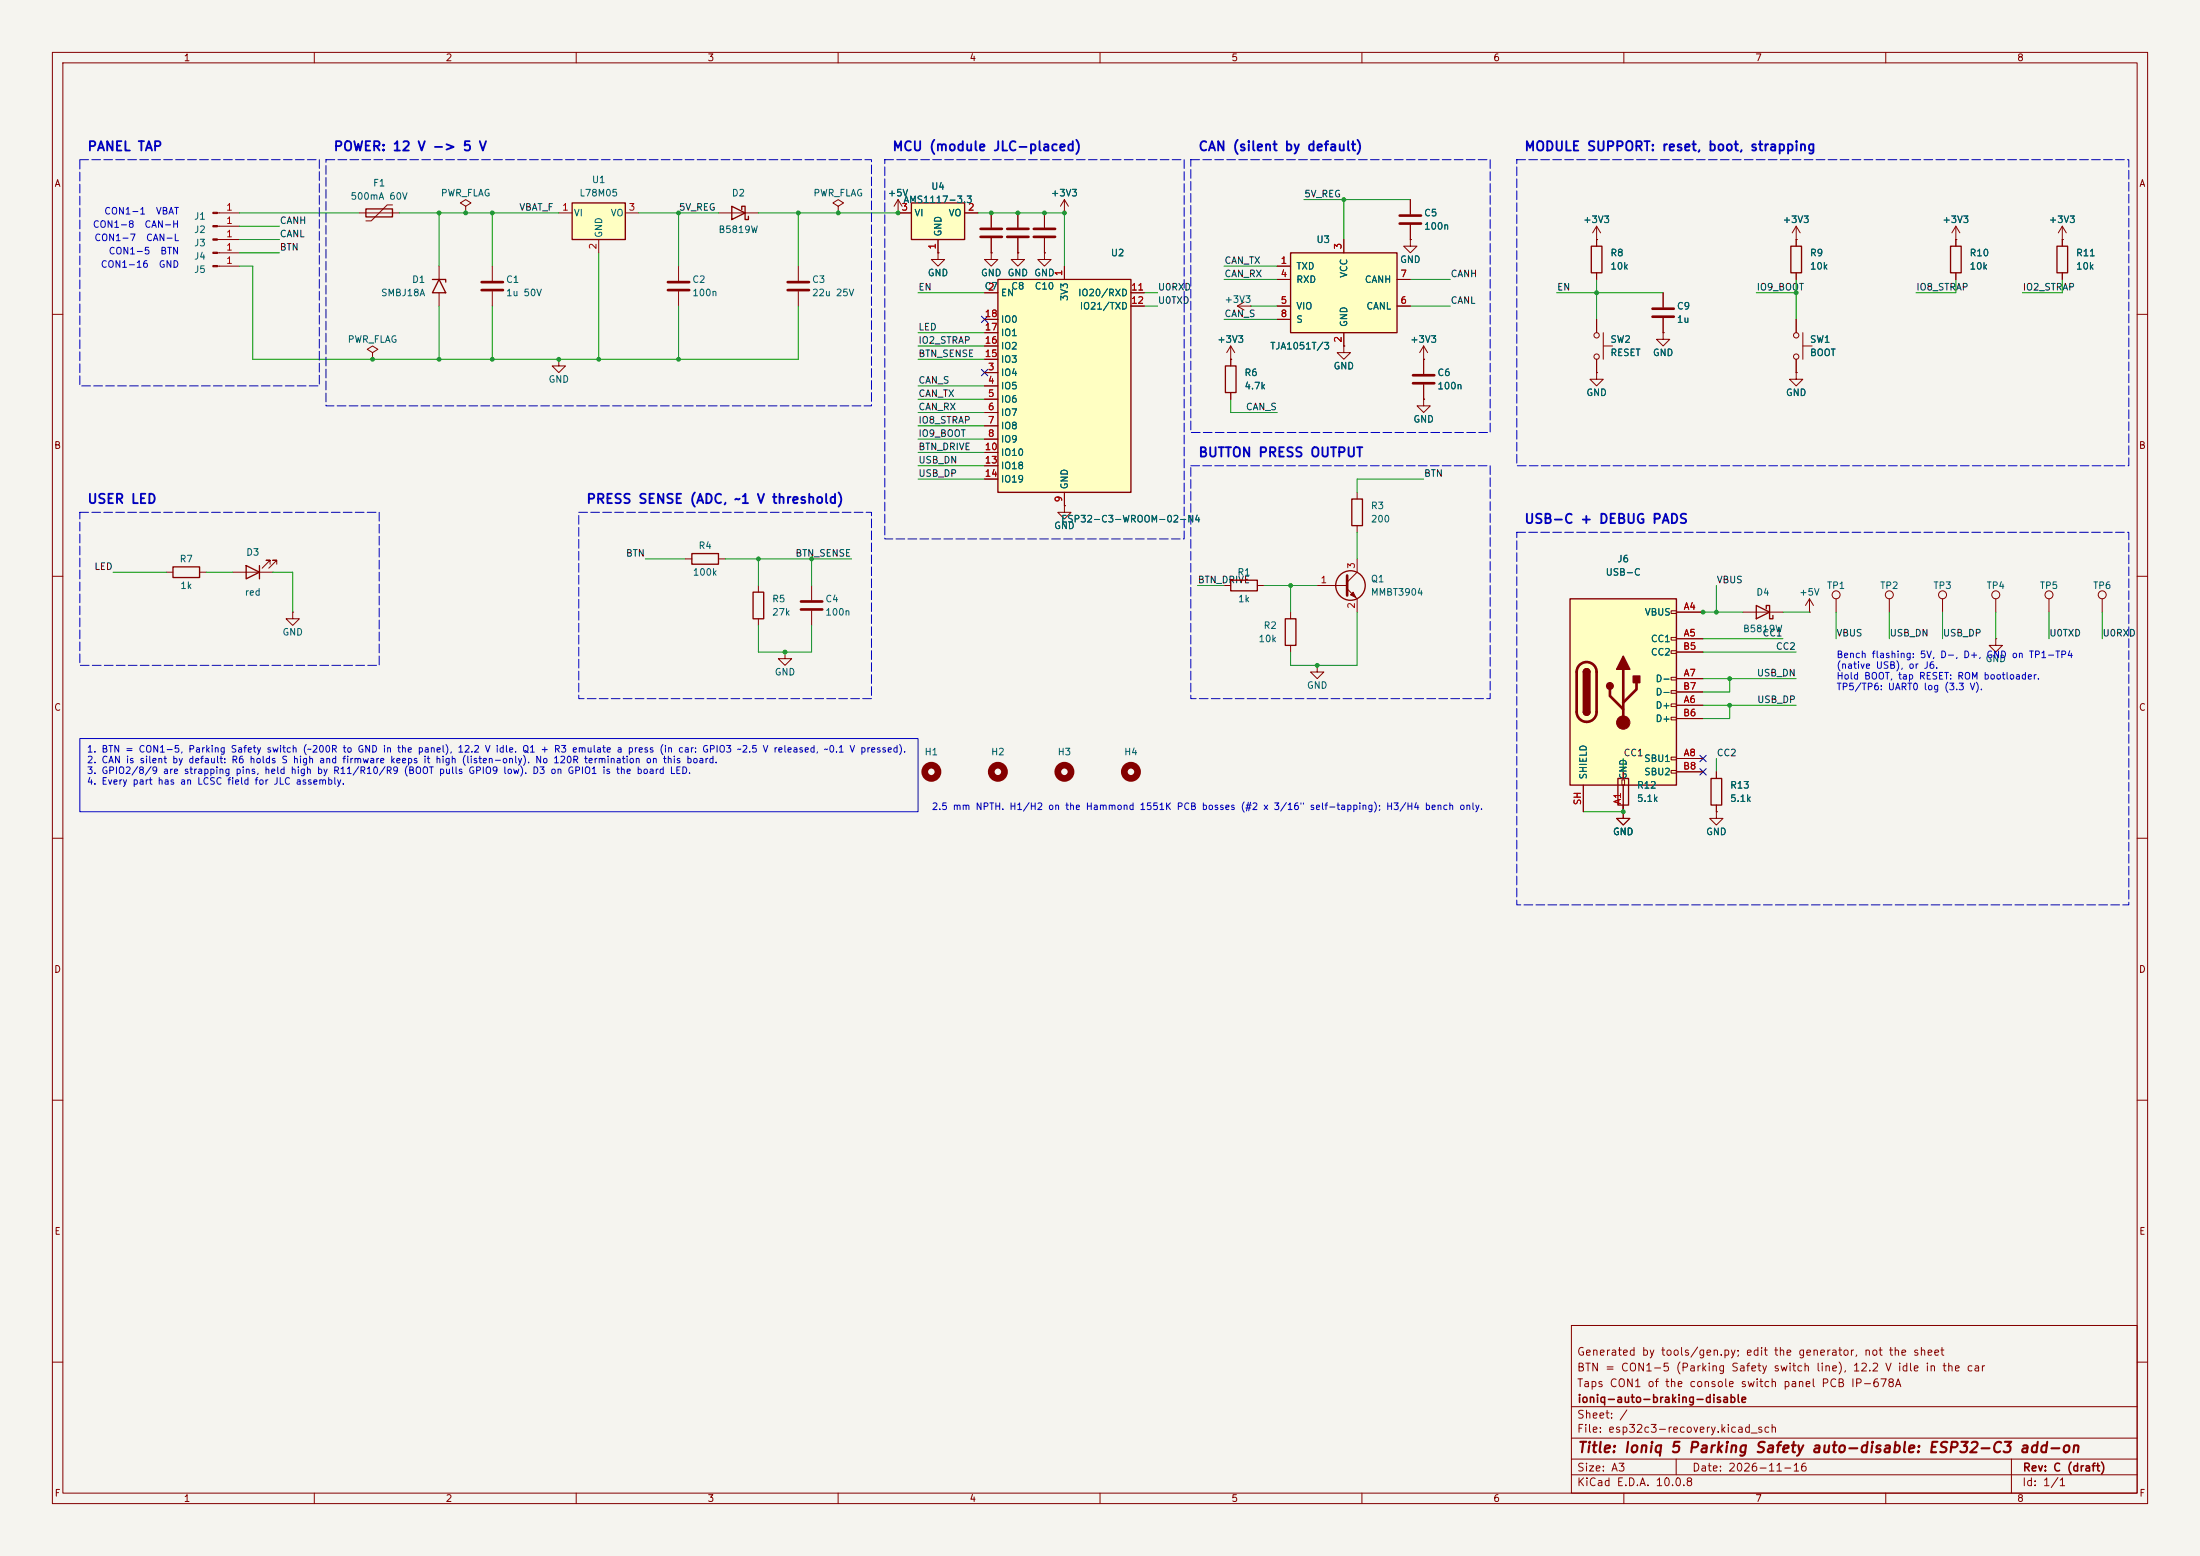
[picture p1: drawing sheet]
<svg xmlns="http://www.w3.org/2000/svg" width="420mm" height="297mm" viewBox="0 0 420 297" stroke-linecap="round" stroke-linejoin="round" font-family="sans-serif">
<path d="M0 0h420v297h-420z" fill="#f5f4ef" stroke="#f5f4ef" stroke-width=".19"/>
<g fill="none" stroke="#840000" stroke-width=".19">
<path d="M10 10h400v277h-400zM12 12h396v273h-396zM60 10v2M110 10v2M160 10v2M210 10v2M260 10v2M310 10v2M360 10v2M10 60h2M106.7 68.6v1.3h1.2l-1.2 1.2-1.3-1.2h1.3M106.7 68.6h.1"/>
<path d="M408 60h2M10 110h2M408 110h2M10 160h2M408 160h2M10 210h2M408 210h2M300 253h108v32h-108zM10 260h2M300 278.5h108M300 274.5h108M300 268.5h108"/>
<path d="M320 278.5v3M384 278.5v6.5M408 260h2M60 285v2M110 285v2M160 285v2M210 285v2M260 285v2M300 281.5h108M310 285v2M360 285v2"/>
</g>
<path d="M109.2 38.7h10.2v7h-10.2z" fill="#ffffc2"/>
<path d="M109.2 38.7h10.2v7h-10.2zM258.1 95.3h2v5h-2zM132.1 105.7h5.1v2h-5.1zM143.8 113h2v5.1h-2zM234.9 110.7h5.1v2.1h-5.1z" fill="none" stroke="#840000" stroke-width=".25"/>
<g fill="none" stroke="#840000" stroke-width=".19">
<path d="M269.2 38.1v2.8M94 50.8v2.8M94 55.6v2.8M106.7 40.6h2.5M114.3 45.7v2.6M119.4 40.6h2.5M269.2 45.7v1.3h1.3l-1.3 1.3-1.2-1.3h1.2M269.2 45.7h.1M269.2 42.9v2.8M234.9 68.6h.1M234.9 66l-.7 1.3M234.9 66l.8 1.3"/>
<path d="M234.9 66v2.6M256.5 66v1.3h1.3l-1.3 1.3-1.2-1.3h1.2M256.5 66h.1M271.8 68.6h.1M271.8 66l-.8 1.3M271.8 66l.7 1.3M271.8 66v5.4M271.8 73.4v2.8M259.1 94v1.3M130.8 106.7h1.3M137.2 106.7h1.2M144.8 111.8v1.2"/>
<path d="M144.8 118.1v1.3M154.9 111.8v2.8M154.9 116.6v2.8M233.7 111.8h1.2M240 111.8h1.3M259.1 100.3v1.3M149.9 124.5v1.2h1.2l-1.2 1.3-1.3-1.3h1.3M149.9 124.5h.1"/>
</g>
<path d="M91.9 53.8h4.1M91.9 55.4h4.1M267.2 41.1h4.1M267.2 42.7h4.1M269.7 71.6h4.1M269.7 73.2h4.1M152.9 114.8h4.1M152.9 116.3h4.1" fill="none" stroke="#840000" stroke-width=".51"/>
<circle cx="177.8" cy="147.3" r="1.27" fill="none" stroke="#840000" stroke-width="1.3"/>
<path d="M246.4 48.3h20.3v15.2h-20.3z" fill="#ffffc2"/>
<path d="M246.4 48.3h20.3v15.2h-20.3zM233.9 69.9h2.1v5h-2.1zM33 108.2h5.1v2h-5.1zM47 108l2.5 1.2-2.5 1.3zM49.5 108v2.5" fill="none" stroke="#840000" stroke-width=".25"/>
<g fill="none" stroke="#840000" stroke-width=".19">
<path d="M203.2 38.1l-.8 1.3M203.2 38.1l.8 1.3M203.2 38.1v2.5M41.5 50.8h4.2M41.5 45.7h4.2M41.5 43.2h4.2M41.5 40.6h4.2M203.2 40.6h.1M236.2 58.4h2.6M236.2 58.4l1.3 .8M237.5 57.7l-1.3 .7M238.8 58.4h.1"/>
<path d="M243.8 50.8h2.6M243.8 53.3h2.6M243.8 58.4h2.6M256.5 45.7v2.6M266.7 53.3h2.5M266.7 58.4h2.5M393.7 45.7h.1M393.7 43.2l-.8 1.3M393.7 43.2l.8 1.3M393.7 43.2v2.5M234.9 68.6v1.3M234.9 74.9v1.3"/>
<path d="M243.8 61h2.6M256.5 63.5v2.5M271.8 76.2v1.3h1.2l-1.2 1.2-1.3-1.2h1.3M271.8 76.2h.1M31.7 109.2h1.3M38.1 109.2h1.3M44.4 109.2h7.7M51.6 107.7v-.8h-.8h.8l-1.6 1.6M52.8 107.7v-.8h-.7h.7l-1.5 1.6M55.9 116.8v1.3h1.2l-1.2 1.3-1.3-1.3h1.3M55.9 116.8h.1"/>
</g>
<g fill="#840000" stroke="#840000" stroke-width=".19">
<path d="M40.6 50.7h.9v.2h-.9z"/>
<path d="M40.6 45.6h.9v.2h-.9z"/>
<path d="M40.6 43.1h.9v.2h-.9z"/>
<path d="M40.6 40.5h.9v.3h-.9z"/>
</g>
<path d="M190.5 53.3h25.4v40.7h-25.4z" fill="#ffffc2"/>
<path d="M190.5 53.3h25.4v40.7h-25.4zM335.3 115.6l2.5 1.2-2.5 1.3zM337.2 116.2v-.6h.6v2.5h.7v-.6M326.6 148.6h2.1v5.1h-2.1z" fill="none" stroke="#840000" stroke-width=".25"/>
<g fill="none" stroke="#840000" stroke-width=".19">
<path d="M188 55.9h2.5M189.2 48.3v1.2h1.3l-1.3 1.3-1.2-1.3h1.2M189.2 48.3h.1M189.2 40.6v2.8M189.2 45.5v2.8M194.3 48.3v1.2h1.3l-1.3 1.3-1.3-1.3h1.3M194.3 48.3h.1M203.2 50.8v2.5M215.9 55.9h2.5M215.9 58.4h2.5M188 71.1h2.5M188 73.7h2.5"/>
<path d="M188 76.2h2.5M188 78.7h2.5M188 68.6h2.5M188 66h2.5M188 63.5h2.5M188 61h2.5M188 81.3h2.5M188 83.8h2.5M188 86.4h2.5M188 88.9h2.5M188 91.4h2.5M203.2 94v2.5"/>
<path d="M332.7 116.8h7.7M345.4 116.8h.1M345.4 114.3l-.7 1.3M345.4 114.3l.8 1.3M345.4 114.3v2.5M350.5 114.3v2.5M327.7 147.3v1.3M327.7 153.7v1.2"/>
<circle cx="350.5" cy="113.5" r=".76"/>
</g>
<path d="M187.2 43.7h4.1M187.2 45.2h4.1" fill="none" stroke="#840000" stroke-width=".51"/>
<path d="M299.7 114.3h20.3v35.6h-20.3z" fill="#ffffc2"/>
<g fill="none" stroke="#840000" stroke-width=".19">
<path d="M74.9 39.1h-1l-3 3.1h-1.1M88.9 39.4l1-.7-1-.6-1 .6 1 .7v1.2M160 39.4l1-.7-1-.6-1 .6 1 .7v1.2M171.4 38.1l-.7 1.3M171.4 38.1l.8 1.3M171.4 38.1v2.5M41.5 48.3h4.2M68.6 40.6h7.6M83.8 50.8v2.5M83.8 55.9v2.5M88.9 40.6h.1M129.5 50.8v2.8"/>
<path d="M129.5 55.6v2.8M137.2 40.6h7.6M152.4 50.8v2.8M152.4 55.6v2.8M160 40.6h.1M171.4 40.6h.1M179.1 48.3v1.2h1.2l-1.2 1.3-1.3-1.3h1.3M179.1 48.3h.1M194.3 40.6v2.8M194.3 45.5v2.8M199.4 48.3v1.2h1.3l-1.3 1.3-1.3-1.3h1.3M199.4 48.3h.1"/>
<path d="M199.4 40.6v2.8M199.4 45.5v2.8M342.9 45.7v1.3M342.9 52.1v1.2M373.4 45.7h.1M373.4 43.2v3.8M373.4 52.1v1.2M373.4 43.2l-.8 1.3M373.4 43.2l.7 1.3M304.8 71.1v1.3h1.3l-1.3 1.3-1.3-1.3h1.3M304.8 71.1h.1M304.8 61v2.5"/>
<path d="M304.8 68.6v2.5M306.1 66h1.7M306.1 63.5v5.1M342.9 61v2.5M342.9 68.6v2.5M344.2 66h1.7M344.2 63.5v5.1M203.2 96.5v1.3h1.3l-1.3 1.3-1.3-1.3h1.3M203.2 96.5h.1M246.4 116.8v1.3M251.5 111.8h5.7M257.2 112.4l1.9 1.9v2.5"/>
<path d="M259.1 106.7v2.5l-1.9 1.9M319 116.6h1v.5h-1zM320 116.8h5.1M360.7 114.3v2.5M370.8 114.3v2.5M381 114.3v2.5M391.2 114.3v2.5M401.3 114.3v2.5M246.4 123.2v1.3M251.5 127v1.3h1.2l-1.2 1.2-1.3-1.2h1.3M251.5 127h.1M319 121.7h1v.5h-1z"/>
<path d="M319 124.2h1v.5h-1zM319 129.3h1v.5h-1zM319 131.8h1v.5h-1zM319 134.4h1v.5h-1zM319 136.9h1v.5h-1zM320 121.9h5.1M320 134.6h5.1M320 129.5h5.1M320 124.5h5.1M320 137.2h5.1M320 132.1h5.1M381 121.9v1.3h1.3l-1.3 1.3-1.3-1.3h1.3"/>
<path d="M381 121.9h.1M302.3 149.9v5M309.6 148.8h.5v1.1h-.5zM309.9 154.9v1.3h1.2l-1.2 1.3-1.3-1.3h1.3M309.9 154.9h.1M309.9 147.3v1.3M309.9 149.9v5M319 144.5h1v.5h-1zM319 147.1h1v.5h-1zM320 144.8h5.1M320 147.3h5.1M327.7 154.9v1.3h1.2l-1.2 1.3-1.3-1.3h1.3"/>
<path d="M327.7 154.9h.1"/>
<circle cx="304.8" cy="68.1" r=".51"/>
<circle cx="304.8" cy="64" r=".51"/>
<circle cx="342.9" cy="64" r=".51"/>
<circle cx="342.9" cy="68.1" r=".51"/>
<circle cx="360.7" cy="113.5" r=".76"/>
<circle cx="370.8" cy="113.5" r=".76"/>
<circle cx="381" cy="113.5" r=".76"/>
<circle cx="391.2" cy="113.5" r=".76"/>
<circle cx="401.3" cy="113.5" r=".76"/>
</g>
<g fill="none" stroke="#840000" stroke-width=".25">
<path d="M69.8 39.9h5.1v1.5h-5.1zM139.7 39.4l2.5 1.2-2.5 1.3zM82.5 53.3h2.6v.5M83.8 53.3l1.3 2.6h-2.6zM141.6 40v-.6h.6v2.5h.7v-.6M341.9 47h2v5.1h-2zM372.4 47h2v5.1h-2zM245.4 118.1h2v5.1h-2zM299.7 114.3h20.3v35.6h-20.3zM302.3 128.3a.64 .64 0 0 1 .6-.7 .64 .64 0 0 1 .6 .7M302.3 135.9a.64 .64 0 0 0 .6 .6 .64 .64 0 0 0 .6-.6M308.9 148.6h2v5.1h-2z"/>
<circle cx="257.8" cy="111.8" r="2.82"/>
</g>
<g fill="none" stroke="#840000" stroke-width=".51">
<path d="M127.5 53.8h4.1M127.5 55.4h4.1M150.4 53.8h4M150.4 55.4h4M192.3 43.7h4M192.3 45.2h4M197.4 43.7h4M197.4 45.2h4M257.2 109.9v3.8M301.5 126.9a1.91 1.91 0 0 1 2.1-.4 1.91 1.91 0 0 1 1.2 1.8v7.6a1.91 1.91 0 0 1-1.9 1.9 1.91 1.91 0 0 1-1.9-1.9v-7.8l.2-.6zM307.3 131.6v1.2l2.6 2.6M309.9 127.8v10.1"/>
<path d="M312.4 130.3v1.3l-2.5 2.5"/>
</g>
<g fill="#840000" stroke="#840000" stroke-width=".25">
<path d="M302.3 128.3h1.2v7.6h-1.2z"/>
<path d="M302.4 127.8a.64 .64 0 0 1 .7-.1 .64 .64 0 0 1 .4 .6h-1.2z"/>
<path d="M302.3 135.9h1.2a.64 .64 0 0 1-.6 .6 .64 .64 0 0 1-.6-.6z"/>
<path d="M309.9 125.2l1.2 2.6h-2.5z"/>
<path d="M311.8 129h1.3v1.3h-1.3z"/>
<circle cx="307.3" cy="130.9" r=".63"/>
</g>
<g fill="#840000" stroke="#840000" stroke-width=".19">
<path d="M40.6 48.1h.9v.3h-.9z"/>
<path d="M257.8 113.5l.5-.5 .5 1z"/>
<circle cx="309.9" cy="137.9" r="1.27"/>
</g>
<g fill="none" stroke="#840000" stroke-width="1.3">
<circle cx="190.5" cy="147.3" r="1.27"/>
<circle cx="203.2" cy="147.3" r="1.27"/>
</g>
<path d="M174 38.7h10.1v7h-10.1z" fill="#ffffc2"/>
<path d="M174 38.7h10.1v7h-10.1zM303.8 47h2v5.1h-2zM392.7 47h2v5.1h-2z" fill="none" stroke="#840000" stroke-width=".25"/>
<g fill="none" stroke="#840000" stroke-width=".19">
<path d="M269.2 38.1v2.8M171.4 40.6h.1M171.4 40.6h2.6M179.1 48.3h.1M179.1 45.7v2.6M184.1 40.6h2.6M188 55.9h2.5M189.2 48.3h.1M189.2 40.6v2.8M189.2 45.5v2.8M194.3 48.3h.1M194.3 40.6v2.8"/>
<path d="M194.3 45.5v2.8M199.4 48.3h.1M199.4 40.6v2.8M199.4 45.5v2.8M203.2 40.6h.1M203.2 50.8v2.5M215.9 55.9h2.5M215.9 58.4h2.5M243.8 58.4h2.6M243.8 50.8h2.6M243.8 53.3h2.6M256.5 45.7v2.6"/>
<path d="M266.7 58.4h2.5M266.7 53.3h2.5M269.2 45.7h.1M269.2 42.9v2.8M304.8 45.7h.1M304.8 43.2v3.8M304.8 52.1v1.2M304.8 43.2l-.8 1.3M304.8 43.2l.8 1.3M317.5 55.9v2.8M342.9 45.7h.1M342.9 43.2l-.8 1.3"/>
<path d="M342.9 43.2l.8 1.3M342.9 43.2v3.8M342.9 52.1v1.2M373.4 45.7h.1M373.4 45.7v1.3M373.4 52.1v1.2M393.7 45.7h.1M393.7 45.7v1.3M393.7 52.1v1.2M71.1 67.3l1-.6-1-.7-1 .7 1 .6v1.3M71.1 68.6h.1M188 71.1h2.5"/>
<path d="M188 73.7h2.5M188 76.2h2.5M188 78.7h2.5M188 68.6h2.5M188 66h2.5M188 63.5h2.5M188 61h2.5M234.9 68.6h.1M234.9 68.6v1.3M234.9 74.9v1.3M243.8 61h2.6M256.5 66h.1"/>
<path d="M256.5 63.5v2.5M271.8 68.6h.1M271.8 76.2h.1M271.8 68.6v2.8M271.8 73.4v2.8M304.8 71.1h.1M304.8 61v2.5M304.8 68.6v2.5M317.5 63.5v1.3h1.3l-1.3 1.2-1.3-1.2h1.3M317.5 63.5h.1M317.5 60.7v2.8M342.9 71.1v1.3h1.3l-1.3 1.3-1.3-1.3h1.3"/>
<path d="M342.9 71.1h.1M342.9 61v2.5M342.9 68.6v2.5M188 81.3h2.5M188 83.8h2.5M188 86.4h2.5M188 88.9h2.5M188 91.4h2.5M203.2 96.5h.1M203.2 94v2.5M320 116.8h5.1M320 121.9h5.1"/>
<path d="M320 134.6h5.1M320 129.5h5.1M320 124.5h5.1M320 137.2h5.1M320 132.1h5.1M302.3 149.9v5M309.9 154.9h.1M309.9 147.3v1.3M309.9 149.9v5M320 144.8h5.1M320 147.3h5.1M327.7 154.9h.1"/>
<path d="M327.7 147.3v1.3M327.7 153.7v1.2"/>
</g>
<circle cx="215.9" cy="147.3" r="1.27" fill="none" stroke="#840000" stroke-width="1.3"/>
<path d="M315.5 58.9h4M315.5 60.5h4" fill="none" stroke="#840000" stroke-width=".51"/>
<g fill="none" stroke="#009600" stroke-width=".19">
<path d="M248.9 38.1h20.3M256.5 38.1v7.6M45.7 50.8h2.6v17.8h104.1v-10.2M45.7 40.6h22.9M45.7 43.2h7.6M45.7 45.7h7.6M45.7 48.3h7.6M76.2 40.6h30.5M83.8 40.6v10.2M83.8 58.4v10.2M94 40.6v10.2M94 58.4v10.2"/>
<path d="M114.3 48.3v20.3M121.9 40.6h15.3M129.5 40.6v10.2M129.5 58.4v10.2M144.8 40.6h26.6M152.4 40.6v10.2M175.3 55.9h12.7M186.7 40.6h16.5v10.2M218.4 55.9h2.6M218.4 58.4h2.6M233.7 53.3h10.1M233.7 50.8h10.1"/>
<path d="M238.8 58.4h5M269.2 58.4h7.7M269.2 53.3h7.7M297.2 55.9h20.3M304.8 53.3v7.7M335.3 55.9h7.6M342.9 53.3v7.7M373.4 53.3v2.6h-7.6M393.7 53.3v2.6h-7.6M175.3 63.5h12.7M175.3 78.7h12.7M175.3 68.6h12.7"/>
<path d="M175.3 66h12.7M175.3 73.7h12.7M175.3 76.2h12.7M233.7 61h10.1M234.9 76.2v2.5h8.9M175.3 91.4h12.7M175.3 88.9h12.7M175.3 83.8h12.7M175.3 86.4h12.7M175.3 81.3h12.7M271.8 91.4h-12.7v2.6M21.6 109.2h10.1"/>
<path d="M39.4 109.2h5M52.1 109.2h3.8v7.6M123.2 106.7h7.6M138.4 106.7h24.2M144.8 119.4v5.1h10.1v-5.1M144.8 106.7v5.1M154.9 106.7v5.1M228.6 111.8h5.1M241.3 111.8h10.2M246.4 111.8v5M259.1 116.8v10.2h-12.7v-2.5M259.1 101.6v5.1"/>
<path d="M325.1 116.8h7.6M327.7 111.8v5M340.4 116.8h5M350.5 116.8v5.1M360.7 116.8v5.1M370.8 116.8v5.1M381 116.8v5.1M391.2 116.8v5.1M401.3 116.8v5.1M325.1 129.5h17.8M325.1 121.9h15.3M325.1 124.5h17.8"/>
<path d="M325.1 134.6h17.8M330.2 129.5v2.6h-5.1M330.2 134.6v2.6h-5.1M302.3 154.9h7.6M309.9 144.8v2.5M327.7 144.8v2.5"/>
</g>
<path d="M187.4 60.4l1.2 1.2M187.4 70.5l1.2 1.2M188.6 60.4l-1.2 1.2M188.6 70.5l-1.2 1.2M324.5 144.2l1.2 1.2M324.5 146.7l1.2 1.2M325.7 144.2l-1.2 1.2M325.7 146.7l-1.2 1.2" fill="none" stroke="#000084" stroke-width=".19"/>
<path d="M15.2 141h160.1v13.9h-160.1z" fill="none" stroke="#0000c2" stroke-width=".19"/>
<path d="M15.2 30.5h45.8v43.2h-45.8zM62.2 30.5h104.2v47h-104.2zM168.9 30.5h57.2v72.4h-57.2zM227.3 30.5h57.2v52.1h-57.2zM289.6 30.5h116.8v58.4h-116.8zM15.2 97.8h57.2v29.2h-57.2zM110.5 97.8h55.9v35.6h-55.9zM227.3 88.9h57.2v44.5h-57.2zM289.6 101.6h116.8v71.1h-116.8z" fill="none" stroke="#0000c2" stroke-width=".19" stroke-dasharray="1.7 .6"/>
<g fill="#009600">
<circle cx="171.4" cy="40.6" r=".46"/>
<circle cx="152.4" cy="40.6" r=".46"/>
<circle cx="160" cy="40.6" r=".46"/>
<circle cx="83.8" cy="40.6" r=".46"/>
<circle cx="88.9" cy="40.6" r=".46"/>
<circle cx="149.9" cy="124.5" r=".46"/>
<circle cx="129.5" cy="68.6" r=".46"/>
<circle cx="144.8" cy="106.7" r=".46"/>
<circle cx="154.9" cy="106.7" r=".46"/>
<circle cx="71.1" cy="68.6" r=".46"/>
<circle cx="83.8" cy="68.6" r=".46"/>
<circle cx="94" cy="68.6" r=".46"/>
<circle cx="129.5" cy="40.6" r=".46"/>
<circle cx="94" cy="40.6" r=".46"/>
<circle cx="106.7" cy="68.6" r=".46"/>
<circle cx="114.3" cy="68.6" r=".46"/>
<circle cx="199.4" cy="40.6" r=".46"/>
<circle cx="203.2" cy="40.6" r=".46"/>
<circle cx="194.3" cy="40.6" r=".46"/>
<circle cx="189.2" cy="40.6" r=".46"/>
<circle cx="330.2" cy="134.6" r=".46"/>
<circle cx="304.8" cy="55.9" r=".46"/>
<circle cx="309.9" cy="154.9" r=".46"/>
<circle cx="327.7" cy="116.8" r=".46"/>
<circle cx="325.1" cy="116.8" r=".46"/>
<circle cx="330.2" cy="129.5" r=".46"/>
<circle cx="256.5" cy="38.1" r=".46"/>
<circle cx="342.9" cy="55.9" r=".46"/>
<circle cx="251.5" cy="127" r=".46"/>
<circle cx="246.4" cy="111.8" r=".46"/>
</g>
<text font-size="2" fill="#840000" x="301" y="277.8">Title: Ioniq 5 Parking Safety auto-disable: ESP32-C3 add-on</text>
<g font-size="1.8" fill="#0000c2">
<text x="16.6" y="29.3">PANEL TAP</text>
<text x="63.6" y="29.3">POWER: 12 V -&gt; 5 V</text>
<text x="170.2" y="29.3">MCU (module JLC-placed)</text>
<text x="228.7" y="29.3">CAN (silent by default)</text>
<text x="290.9" y="29.3">MODULE SUPPORT: reset, boot, strapping</text>
<text x="228.7" y="87.7">BUTTON PRESS OUTPUT</text>
<text x="16.6" y="96.6">USER LED</text>
<text x="111.8" y="96.6">PRESS SENSE (ADC, ~1 V threshold)</text>
<text x="290.9" y="100.4">USB-C + DEBUG PADS</text>
</g>
<g font-size="1.5" fill="#840000">
<text x="300.9" y="262.1">BTN = CON1-5 (Parking Safety switch line), 12.2 V idle in the car</text>
<text x="300.9" y="259.1">Generated by tools/gen.py; edit the generator, not the sheet</text>
<text x="300.9" y="265.1">Taps CON1 of the console switch panel PCB IP-678A</text>
<text x="301" y="268.1">ioniq-auto-braking-disable</text>
<text x="300.9" y="273.8">File: esp32c3-recovery.kicad_sch</text>
<text x="300.9" y="271.1">Sheet: /</text>
<text x="300.9" y="281.2">Size: A3</text>
<text x="322.9" y="281.2">Date: 2026-11-16</text>
<text x="386" y="281.2">Rev: C (draft)</text>
<text x="300.9" y="284">KiCad E.D.A. 10.0.8</text>
<text x="385.9" y="284">Id: 1/1</text>
</g>
<g font-size="1.3" fill="#840000">
<text x="35" y="12">1</text>
<text x="85" y="12">2</text>
<text x="135" y="12">3</text>
<text x="185" y="12">4</text>
<text x="235" y="12">5</text>
<text x="285" y="12">6</text>
<text x="335" y="12">7</text>
<text x="385" y="12">8</text>
<text x="10.3" y="36">A</text>
<text x="408.3" y="36">A</text>
<text x="10.2" y="86">B</text>
<text x="408.2" y="86">B</text>
<text x="10.2" y="136">C</text>
<text x="408.2" y="136">C</text>
<text x="10.2" y="186">D</text>
<text x="408.2" y="186">D</text>
<text x="10.3" y="236">E</text>
<text x="408.3" y="236">E</text>
<text x="10.3" y="286">F</text>
<text x="35" y="287">1</text>
<text x="85" y="287">2</text>
<text x="135" y="287">3</text>
<text x="185" y="287">4</text>
<text x="235" y="287">5</text>
<text x="285" y="287">6</text>
<text x="335" y="287">7</text>
<text x="385" y="287">8</text>
<text x="408.3" y="286">F</text>
</g>
<g font-size="1.3" fill="#006464">
<text x="71.1" y="35.9">F1</text>
<text x="112.9" y="35.3">U1</text>
<text x="66.8" y="38.4">500mA 60V</text>
<text x="84.1" y="37.8">PWR_FLAG</text>
<text x="109.4" y="41.6">VI</text>
<text x="110.5" y="37.8">L78M05</text>
<text x="116.5" y="41.6">VO</text>
<text x="139.6" y="37.8">D2</text>
<text x="155.2" y="37.8">PWR_FLAG</text>
<text x="169.4" y="37.8">+5V</text>
<text x="172.4" y="39.1">AMS1117-3.3</text>
<text x="174.5" y="41.6">VI</text>
<text x="177.7" y="36.5">U4</text>
<text x="181" y="41.6">VO</text>
<text x="200.5" y="37.8">+3V3</text>
<text x="271.8" y="41.6">C5</text>
<text x="37" y="47.3">J3</text>
<text x="37" y="44.8">J2</text>
<text x="37" y="42.2">J1</text>
<text x="115.3" y="45.5" transform="rotate(-90 115.3 45.5)">GND</text>
<text x="137.1" y="44.8">B5819W</text>
<text x="180" y="45.2" transform="rotate(-90 180 45.2)">GND</text>
<text x="251.2" y="46.7">U3</text>
<text x="271.8" y="44.1">100n</text>
<text x="302.1" y="42.9">+3V3</text>
<text x="340.2" y="42.9">+3V3</text>
<text x="370.7" y="42.9">+3V3</text>
<text x="391" y="42.9">+3V3</text>
<text x="37" y="52.4">J5</text>
<text x="37" y="49.9">J4</text>
<text x="177" y="53">GND</text>
<text x="187.2" y="53">GND</text>
<text x="192.2" y="53">GND</text>
<text x="197.3" y="53">GND</text>
<text x="212" y="49.2">U2</text>
<text x="247.4" y="51.8">TXD</text>
<text x="257.5" y="53.1" transform="rotate(-90 257.5 53.1)">VCC</text>
<text x="267.2" y="50.5">GND</text>
<text x="307.3" y="49.2">R8</text>
<text x="307.3" y="51.8">10k</text>
<text x="345.4" y="49.2">R9</text>
<text x="345.4" y="51.8">10k</text>
<text x="375.9" y="49.2">R10</text>
<text x="375.9" y="51.8">10k</text>
<text x="396.2" y="49.2">R11</text>
<text x="396.2" y="51.8">10k</text>
<text x="72.6" y="56.8">SMBJ18A</text>
<text x="78.6" y="54.3">D1</text>
<text x="96.5" y="54.3">C1</text>
<text x="96.5" y="56.8">1u 50V</text>
<text x="132.1" y="54.3">C2</text>
<text x="132.1" y="56.8">100n</text>
<text x="154.9" y="54.3">C3</text>
<text x="154.9" y="56.8">22u 25V</text>
<text x="187.9" y="55.6">C7</text>
<text x="191" y="56.8">EN</text>
<text x="192.9" y="55.6">C8</text>
<text x="197.4" y="55.6">C10</text>
<text x="204.2" y="57.6" transform="rotate(-90 204.2 57.6)">3V3</text>
<text x="205.7" y="56.8">IO20/RXD</text>
<text x="206" y="59.4">IO21/TXD</text>
<text x="233.7" y="58.1">+3V3</text>
<text x="247.4" y="54.3">RXD</text>
<text x="247.4" y="59.4">VIO</text>
<text x="260.4" y="54.3">CANH</text>
<text x="260.7" y="59.4">CANL</text>
<text x="320" y="59.4">C9</text>
<text x="66.3" y="65.7">PWR_FLAG</text>
<text x="191" y="64.5">IO1</text>
<text x="191" y="61.9">IO0</text>
<text x="232.3" y="65.7">+3V3</text>
<text x="247.4" y="61.9">S</text>
<text x="257.5" y="62.5" transform="rotate(-90 257.5 62.5)">GND</text>
<text x="269.1" y="65.7">+3V3</text>
<text x="307.3" y="65.7">SW2</text>
<text x="320" y="61.9">1u</text>
<text x="345.4" y="65.7">SW1</text>
<text x="191" y="69.5">IO3</text>
<text x="191" y="67">IO2</text>
<text x="242.4" y="67">TJA1051T/3</text>
<text x="254.5" y="70.8">GND</text>
<text x="307.3" y="68.3">RESET</text>
<text x="315.4" y="68.3">GND</text>
<text x="345.4" y="68.3">BOOT</text>
<text x="104.6" y="73.4">GND</text>
<text x="191" y="72.1">IO4</text>
<text x="191" y="74.6">IO5</text>
<text x="191" y="77.2">IO6</text>
<text x="237.5" y="72.1">R6</text>
<text x="237.5" y="74.6">4.7k</text>
<text x="274.3" y="72.1">C6</text>
<text x="274.3" y="74.6">100n</text>
<text x="302.7" y="75.9">GND</text>
<text x="340.8" y="75.9">GND</text>
<text x="191" y="79.7">IO7</text>
<text x="191" y="82.2">IO8</text>
<text x="269.7" y="81">GND</text>
<text x="191" y="84.8">IO9</text>
<text x="191" y="87.3">IO10</text>
<text x="191" y="89.9">IO18</text>
<text x="191" y="92.4">IO19</text>
<text x="204.2" y="93.5" transform="rotate(-90 204.2 93.5)">GND</text>
<text x="201.1" y="101.3">GND</text>
<text x="202.5" y="100">ESP32-C3-WROOM-02-N4</text>
<text x="261.6" y="97.5">R3</text>
<text x="261.6" y="100">200</text>
<text x="34.2" y="107.6">R7</text>
<text x="46.9" y="106.4">D3</text>
<text x="133.3" y="105.1">R4</text>
<text x="308.7" y="107.6">J6</text>
<text x="34.3" y="112.7">1k</text>
<text x="46.6" y="114">red</text>
<text x="132.2" y="110.2">100k</text>
<text x="236.1" y="110.2">R1</text>
<text x="261.6" y="111.5">Q1</text>
<text x="261.6" y="114">MMBT3904</text>
<text x="306.4" y="110.2">USB-C</text>
<text x="335.2" y="114">D4</text>
<text x="343.4" y="114">+5V</text>
<text x="348.7" y="112.7">TP1</text>
<text x="358.8" y="112.7">TP2</text>
<text x="369" y="112.7">TP3</text>
<text x="379.1" y="112.7">TP4</text>
<text x="389.3" y="112.7">TP5</text>
<text x="399.5" y="112.7">TP6</text>
<text x="147.3" y="115.3">R5</text>
<text x="147.3" y="117.8">27k</text>
<text x="157.5" y="115.3">C4</text>
<text x="157.5" y="117.8">100n</text>
<text x="236.2" y="115.3">1k</text>
<text x="313.9" y="117.8">VBUS</text>
<text x="53.8" y="121.6">GND</text>
<text x="240.2" y="122.9">10k</text>
<text x="241.1" y="120.3">R2</text>
<text x="315" y="122.9">CC1</text>
<text x="315" y="125.4">CC2</text>
<text x="332.6" y="121">B5819W</text>
<text x="147.8" y="129.2">GND</text>
<text x="249.4" y="131.8">GND</text>
<text x="316" y="130.5">D-</text>
<text x="378.9" y="126.7">GND</text>
<text x="316" y="135.6">D+</text>
<text x="316" y="133">D-</text>
<text x="316" y="138.1">D+</text>
<text x="176.4" y="144.5">H1</text>
<text x="189.1" y="144.5">H2</text>
<text x="201.8" y="144.5">H3</text>
<text x="214.5" y="144.5">H4</text>
<text x="303.2" y="148.9" transform="rotate(-90 303.2 148.9)">SHIELD</text>
<text x="310.8" y="148.9" transform="rotate(-90 310.8 148.9)">GND</text>
<text x="313.8" y="145.7">SBU1</text>
<text x="313.8" y="148.3">SBU2</text>
<text x="312.4" y="150.8">R12</text>
<text x="312.4" y="153.4">5.1k</text>
<text x="330.2" y="150.8">R13</text>
<text x="330.2" y="153.4">5.1k</text>
<text x="307.8" y="159.7">GND</text>
<text x="325.6" y="159.7">GND</text>
</g>
<g font-size="1.3" fill="#0000c2">
<text x="19.8" y="41.2">CON1-1</text>
<text x="29.6" y="41.2">VBAT</text>
<text x="17.6" y="43.8">CON1-8</text>
<text x="17.9" y="46.3">CON1-7</text>
<text x="27.5" y="43.8">CAN-H</text>
<text x="27.8" y="46.3">CAN-L</text>
<text x="19.1" y="51.4">CON1-16</text>
<text x="20.6" y="48.9">CON1-5</text>
<text x="30.2" y="51.4">GND</text>
<text x="30.5" y="48.9">BTN</text>
<text x="350.5" y="125.9">Bench flashing: 5V, D-, D+, GND on TP1-TP4</text>
<text x="350.5" y="128">(native USB), or J6.</text>
<text x="350.5" y="130">Hold BOOT, tap RESET: ROM bootloader.</text>
<text x="350.5" y="132.1">TP5/TP6: UART0 log (3.3 V).</text>
<text x="16.5" y="143.9">1. BTN = CON1-5, Parking Safety switch (~200R to GND in the panel), 12.2 V idle. Q1 + R3 emulate a press (in car: GPIO3 ~2.5 V released, ~0.1 V pressed).</text>
<text x="16.5" y="146">2. CAN is silent by default: R6 holds S high and firmware keeps it high (listen-only). No 120R termination on this board.</text>
<text x="16.5" y="148">3. GPIO2/8/9 are strapping pins, held high by R11/R10/R9 (BOOT pulls GPIO9 low). D3 on GPIO1 is the board LED.</text>
<text x="16.5" y="150.1">4. Every part has an LCSC field for JLC assembly.</text>
<text x="177.8" y="154.9">2.5 mm NPTH. H1/H2 on the Hammond 1551K PCB bosses (#2 x 3/16&quot; self-tapping); H3/H4 bench only.</text>
</g>
<g font-size="1.3" fill="#a90000">
<text x="43.1" y="40.5">1</text>
<text x="107.2" y="40.5">1</text>
<text x="119.9" y="40.5">3</text>
<text x="172" y="40.5">3</text>
<text x="184.7" y="40.5">2</text>
<text x="43.1" y="45.6">1</text>
<text x="43.1" y="43">1</text>
<text x="114.2" y="47.7" transform="rotate(-90 114.2 47.7)">2</text>
<text x="178.9" y="47.7" transform="rotate(-90 178.9 47.7)">1</text>
<text x="256.4" y="47.7" transform="rotate(-90 256.4 47.7)">3</text>
<text x="43.1" y="50.7">1</text>
<text x="43.1" y="48.1">1</text>
<text x="203.1" y="52.8" transform="rotate(-90 203.1 52.8)">1</text>
<text x="244.4" y="50.7">1</text>
<text x="244.4" y="53.2">4</text>
<text x="267.2" y="53.2">7</text>
<text x="188.5" y="55.7">2</text>
<text x="215.8" y="55.7">11</text>
<text x="215.8" y="58.3">12</text>
<text x="244.4" y="58.3">5</text>
<text x="267.2" y="58.3">6</text>
<text x="187.9" y="65.9">16</text>
<text x="187.9" y="63.4">17</text>
<text x="187.9" y="60.8">18</text>
<text x="244.4" y="60.8">8</text>
<text x="256.4" y="65.5" transform="rotate(-90 256.4 65.5)">2</text>
<text x="187.9" y="68.4">15</text>
<text x="188.5" y="71">3</text>
<text x="188.5" y="73.5">4</text>
<text x="188.5" y="76.1">5</text>
<text x="188.5" y="78.6">6</text>
<text x="188.5" y="81.1">7</text>
<text x="188.5" y="83.7">8</text>
<text x="187.9" y="86.2">10</text>
<text x="187.9" y="88.8">13</text>
<text x="187.9" y="91.3">14</text>
<text x="203.1" y="96" transform="rotate(-90 203.1 96)">9</text>
<text x="252" y="111.6">1</text>
<text x="258.9" y="108.7" transform="rotate(-90 258.9 108.7)">3</text>
<text x="258.9" y="116.3" transform="rotate(-90 258.9 116.3)">2</text>
<text x="321.3" y="116.7">A4</text>
<text x="321.2" y="124.3">B5</text>
<text x="321.3" y="121.8">A5</text>
<text x="321.2" y="131.9">B7</text>
<text x="321.3" y="129.4">A7</text>
<text x="321.2" y="137">B6</text>
<text x="321.3" y="134.5">A6</text>
<text x="321.2" y="147.2">B8</text>
<text x="321.3" y="144.6">A8</text>
<text x="302.1" y="153.8" transform="rotate(-90 302.1 153.8)">SH</text>
<text x="309.7" y="153.7" transform="rotate(-90 309.7 153.7)">A1</text>
</g>
<g font-size="1.3" fill="#0f0f0f">
<text x="99" y="40.5">VBAT_F</text>
<text x="129.5" y="40.5">5V_REG</text>
<text x="248.9" y="38">5V_REG</text>
<text x="53.3" y="45.6">CANL</text>
<text x="53.3" y="43.1">CANH</text>
<text x="53.3" y="48.1">BTN</text>
<text x="233.7" y="53.2">CAN_RX</text>
<text x="233.7" y="50.7">CAN_TX</text>
<text x="276.8" y="53.2">CANH</text>
<text x="175.2" y="55.8">EN</text>
<text x="221" y="55.8">U0RXD</text>
<text x="221" y="58.3">U0TXD</text>
<text x="276.8" y="58.3">CANL</text>
<text x="297.2" y="55.8">EN</text>
<text x="335.3" y="55.8">IO9_BOOT</text>
<text x="365.7" y="55.8">IO8_STRAP</text>
<text x="386.1" y="55.8">IO2_STRAP</text>
<text x="175.2" y="65.9">IO2_STRAP</text>
<text x="175.2" y="63.4">LED</text>
<text x="233.7" y="60.8">CAN_S</text>
<text x="175.2" y="68.5">BTN_SENSE</text>
<text x="175.2" y="76.1">CAN_TX</text>
<text x="175.2" y="73.5">CAN_S</text>
<text x="175.2" y="83.7">IO9_BOOT</text>
<text x="175.2" y="81.2">IO8_STRAP</text>
<text x="175.2" y="78.6">CAN_RX</text>
<text x="237.7" y="78.6">CAN_S</text>
<text x="175.2" y="86.2">BTN_DRIVE</text>
<text x="175.2" y="88.8">USB_DN</text>
<text x="175.2" y="91.3">USB_DP</text>
<text x="271.8" y="91.3">BTN</text>
<text x="119.4" y="106.6">BTN</text>
<text x="151.7" y="106.6">BTN_SENSE</text>
<text x="17.9" y="109.1">LED</text>
<text x="228.6" y="111.6">BTN_DRIVE</text>
<text x="327.6" y="111.6">VBUS</text>
<text x="336.4" y="121.8">CC1</text>
<text x="338.9" y="124.3">CC2</text>
<text x="350.5" y="121.8">VBUS</text>
<text x="360.7" y="121.8">USB_DN</text>
<text x="370.8" y="121.8">USB_DP</text>
<text x="391.1" y="121.8">U0TXD</text>
<text x="401.3" y="121.8">U0RXD</text>
<text x="335.3" y="129.4">USB_DN</text>
<text x="335.4" y="134.5">USB_DP</text>
<text x="309.9" y="144.7">CC1</text>
<text x="327.6" y="144.7">CC2</text>
</g>
</svg>
